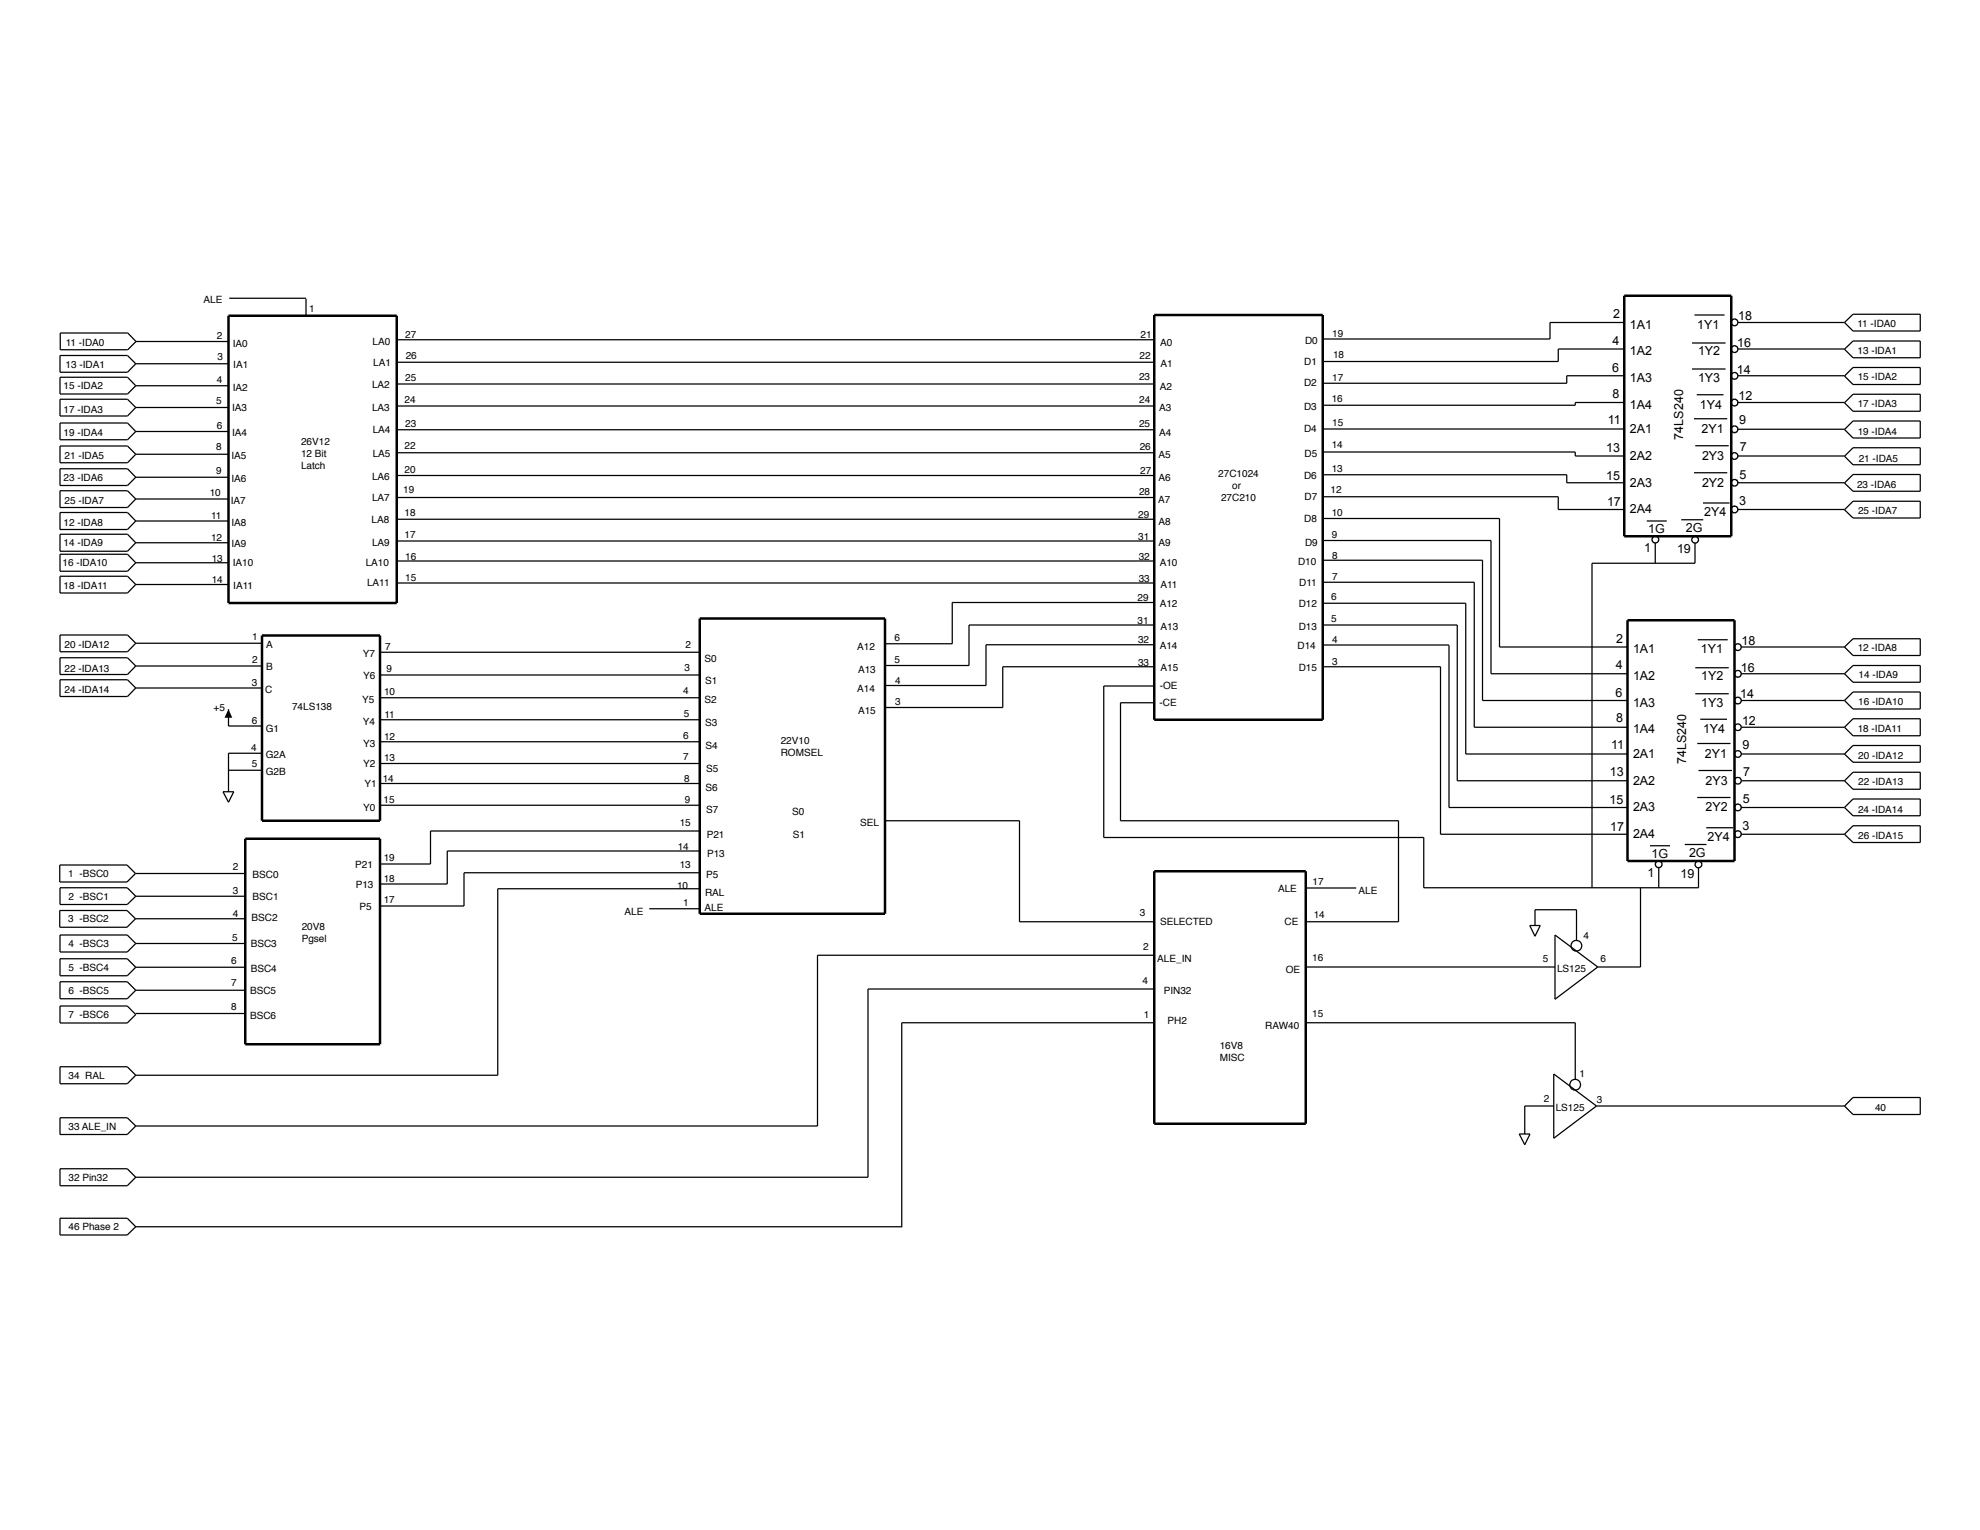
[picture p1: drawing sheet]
<svg xmlns="http://www.w3.org/2000/svg" width="279mm" height="216mm" viewBox="0 0 279 216" stroke-linecap="round" stroke-linejoin="round" font-family="sans-serif">
<g fill="none" stroke="#000" stroke-width=".18">
<path d="M8.5 53.2h9.5l1.2 1.2-1.2 1.2h-9.5zM8.5 50.2h9.5l1.2 1.1-1.2 1.2h-9.5zM8.5 56.3h9.5l1.2 1.2-1.2 1.2h-9.5zM8.5 59.7h9.5l1.2 1.2-1.2 1.2h-9.5zM8.5 47h9.5l1.2 1.2-1.2 1.2h-9.5zM19.2 51.3h13M19.2 54.4h13M19.2 57.5h13M19.2 48.2h13M32.3 42.1h10.9M43.2 42.2v2.3M56 51.1h106.9"/>
<path d="M56 54.2h106.9M56 57.3h106.9M56 47.9h106.9M218.7 45.5v2.3h-32M219.9 49.2v1.8h-33.2M221.1 53v1.1h-34.4M222.3 56.8v.4h-35.6M260.3 45.5l1.2-1.2h9.5v2.4h-9.5zM260.3 49.3l1.2-1.2h9.5v2.4h-9.5zM260.3 53.1l1.2-1.2h9.5v2.4h-9.5zM260.3 56.8l1.2-1.2h9.5v2.4h-9.5zM8.5 62.9h9.5l1.2 1.2-1.2 1.2h-9.5z"/>
<path d="M8.5 66.1h9.5l1.2 1.2-1.2 1.2h-9.5zM8.5 69.3h9.5l1.2 1.1-1.2 1.2h-9.5zM8.5 72.3h9.5l1.2 1.2-1.2 1.2h-9.5zM8.5 75.4h9.5l1.2 1.2-1.2 1.2h-9.5zM8.5 78.2h9.5l1.2 1.2-1.2 1.2h-9.5zM19.2 60.9h13M19.2 64.1h13M19.2 67.3h13M19.2 70.4h13M19.2 73.5h13M19.2 76.6h13M19.2 79.4h13"/>
<path d="M56 60.6h106.9M56 63.9h106.9M56 67.1h106.9M56 70.2h106.9M56 73.3h106.9M56 76.3h106.9M56 79.2h106.9M186.7 60.5h42.5M186.7 63.8h35.6v.5M186.7 67h34.4v1.1M186.7 70.1h33.2v1.8M186.7 73.2h24.9v18.1"/>
<path d="M186.7 76.3h23.7v18.8M186.7 79.1h22.5v19.7M239.2 79.5h-14.6v45.8M260.3 60.6l1.2-1.2h9.5v2.4h-9.5zM260.3 64.4l1.2-1.2h9.5v2.4h-9.5zM260.3 68.2l1.2-1.2h9.5v2.3h-9.5zM260.3 71.9l1.2-1.2h9.5v2.4h-9.5zM8.5 81.3h9.5l1.2 1.2-1.2 1.2h-9.5zM8.5 89.6h9.5l1.2 1.2-1.2 1.2h-9.5zM8.5 92.8h9.5l1.2 1.2-1.2 1.2h-9.5zM8.5 95.9h9.5l1.2 1.2-1.2 1.2h-9.5zM19.2 82.5h13"/>
<path d="M19.2 90.8h17.8M19.2 94h17.8M19.2 97.1h17.8M53.6 92h45.1M53.6 95.3h45.1M53.6 98.5h45.1M56 82.3h106.9M162.9 96.8h-7.1v21.4h45.1v7.1h38.8M162.9 88.2h-26.2v5.7h-11.8M162.9 94.1h-21.4v5.7h-16.6M162.9 85h-28.5v5.8h-9.5M162.9 91h-23.8v5.7h-14.2"/>
<path d="M162.9 99.2h-4.8v16.6h39.2v14.3h-13M186.7 82.2h21.3v20.4M186.7 85.1h20.1v21.3M186.7 88.2h18.9v22M186.7 91h17.8M186.7 94.1h16.6v23.6M204.5 91.1v22.8M260.3 95.1l1.2-1.2h9.5v2.4h-9.5zM260.3 91.3l1.2-1.2h9.5v2.4h-9.5zM260.3 98.8l1.2-1.2h9.5v2.4h-9.5zM32.2 100.1v2.3h4.8M32.2 108.7h4.8"/>
<path d="M37 106.3h-4.8v5.4M53.6 101.6h45.1M53.6 104.7h45.1M53.6 107.7h45.1M53.6 110.6h45.1M53.6 113.6h45.1M98.7 117.3h-38v4.6h-7.1M124.9 115.8h19v14.3h19M260.3 102.6l1.2-1.2h9.5v2.4h-9.5zM260.3 106.4l1.2-1.2h9.5v2.4h-9.5zM260.3 110.2l1.2-1.2h9.5v2.4h-9.5zM260.3 113.9l1.2-1.2h9.5v2.4h-9.5z"/>
<path d="M260.3 117.7l1.2-1.2h9.5v2.4h-9.5zM8.4 122.1h9.5l1.2 1.2-1.2 1.2h-9.5zM8.4 128.5h9.5l1.2 1.1-1.2 1.2h-9.5zM8.5 125.3h9.5l1.2 1.2-1.2 1.1h-9.5zM8.5 131.9h9.5l1.2 1.2-1.2 1.2h-9.5zM8.5 135.3h9.5l1.2 1.2-1.2 1.2h-9.5zM8.5 138.5h9.5l1.2 1.2-1.2 1.2h-9.5zM19.1 123.3h15.5M19.1 129.6h15.5M19.2 126.5h15.4M19.2 133.1h15.4M19.2 136.5h15.4"/>
<path d="M19.2 139.7h15.4M91.6 128.2h7.1M98.7 120.1h-35.6v4.6h-9.5M98.7 123.2h-33.2v4.6h-11.9M98.7 125.4h-28.5v26.3h-51M162.9 134.8h-47.5v24.1h-96.2M162.9 139.6h-40.4v26.5h-103.3M184.3 125.3h7.1M184.3 136.5h35.1M222.5 128.4h-5.9v2.2M231.5 125.3v11.2M8.5 142h9.5l1.2 1.2-1.2 1.2h-9.5z"/>
<path d="M8.5 150.5h9.5l1.2 1.2-1.2 1.2h-9.5zM8.5 157.7h9.5l1.2 1.2-1.2 1.2h-9.5zM19.2 143h15.4M162.9 144.3h-35.7v28.9M184.3 144.3h38v2.7M215.2 156.1v3.9M260.3 156.1l1.2-1.2h9.5v2.4h-9.5zM8.5 164.9h9.5l1.2 1.2-1.2 1.2h-9.5zM8.5 171.9h9.5l1.2 1.2-1.2 1.2h-9.5zM19.2 173.1h108"/>
<circle cx="244.7" cy="53" r=".47"/>
<circle cx="244.8" cy="56.8" r=".46"/>
<circle cx="244.8" cy="45.5" r=".46"/>
<circle cx="244.8" cy="49.3" r=".46"/>
<circle cx="233.6" cy="76.1" r=".49"/>
<circle cx="239.2" cy="76.2" r=".48"/>
<circle cx="244.8" cy="64.3" r=".46"/>
<circle cx="244.8" cy="60.6" r=".46"/>
<circle cx="244.8" cy="68.1" r=".46"/>
<circle cx="244.8" cy="71.9" r=".46"/>
<circle cx="245.2" cy="95.1" r=".48"/>
<circle cx="245.2" cy="98.8" r=".48"/>
<circle cx="245.2" cy="91.3" r=".48"/>
<circle cx="245.2" cy="106.4" r=".48"/>
<circle cx="245.2" cy="113.9" r=".48"/>
<circle cx="245.2" cy="102.6" r=".48"/>
<circle cx="245.2" cy="117.7" r=".48"/>
<circle cx="245.2" cy="110.2" r=".48"/>
<circle cx="234.1" cy="122" r=".47"/>
<circle cx="239.7" cy="122" r=".47"/>
</g>
<path d="M32.2 44.6h23.8v40.5h-23.8zM162.9 44.5h23.8v57.1h-23.8zM37 89.7h16.6v26.1h-16.6zM98.7 87.3h26.2v41.6h-26.2zM34.6 118.4h19v29h-19zM162.9 122.9h21.4v35.7h-21.4z" fill="none" stroke="#000" stroke-width=".35"/>
<path d="M32.2 100.1l.6 1.2h-1.1z" fill="#000"/>
<g fill="none" stroke="#010101" stroke-width=".18">
<path d="M218.7 45.5h10.5M219.9 49.2h9.3M221.1 53h8.1M222.3 56.8h6.9M238.8 48.4h4.7M238.8 52.1h4.7M239 59.1h4.7M239.1 44.5h4.2M239.4 55.7h3.8M245.2 45.5h15.1M245.2 49.2h15.1M245.2 53h15.1"/>
<path d="M245.2 56.8h15.1M219.9 71.9h9.3M221.1 68.1h8.1M222.3 64.3h6.9M232.4 73.5h2.8M233.6 76.6v2.8M237.2 73.3h3.1M239 66.7h4.7M239.2 76.6v2.9M239.2 62.9h4.7M240.3 71h3.8M245.2 71.9h15.1"/>
<path d="M245.2 68.1h15.1M245.2 64.3h15.1M245.2 60.6h15.1M209.2 98.8h20.5M210.4 95.1h19.3M211.6 91.3h18.1M239.2 94.2h4.7M239.2 97.9h4.7M239.6 90.3h4.2M245.7 91.3h14.6M245.7 95.1h14.6M245.7 98.8h14.6"/>
<path d="M31.5 111.7h1.5l-.8 1.5zM203.3 117.7h26.4M204.5 113.9h25.2M205.6 110.2h24.1M206.8 106.4h22.9M208 102.6h21.7M232.8 119.3h2.9M237.7 119.2h3.1M239.5 112.5h4.7M239.5 104.9h4.7M239.7 108.7h4.7M239.9 101.5h3.8"/>
<path d="M240.8 116.8h3.7M245.7 102.6h14.6M245.7 117.7h14.6M245.7 113.9h14.6M245.7 110.2h14.6M245.7 106.4h14.6M215.9 130.6h1.4l-.7 1.5zM219.4 131.9l6.1 4.6-6.1 4.5zM222.5 128.4v4.3M225.5 136.5h6M234.1 122.4v2.9M239.7 122.4v2.9"/>
<path d="M215.2 156.1h4.1M219.3 151.6l6 4.5-6 4.5zM222.3 147v5.3M225.3 156.1h35M214.4 160h1.5l-.7 1.5z"/>
<circle cx="222.4" cy="133.4" r=".75"/>
<circle cx="222.3" cy="153.1" r=".75"/>
</g>
<path d="M229.2 41.7h15.1v34h-15.1zM229.7 87.5h15.1v34h-15.1z" fill="none" stroke="#010101" stroke-width=".35"/>
<g font-size="1.8" fill="#010101">
<text x="227.6" y="44.9">2</text>
<text x="230" y="46.4">1A1</text>
<text x="239.5" y="46.4">1Y1</text>
<text x="245.3" y="45.2">18</text>
<text x="227.5" y="52.5">6</text>
<text x="227.5" y="48.6">4</text>
<text x="230" y="50.1">1A2</text>
<text x="230" y="53.9">1A3</text>
<text x="239.6" y="50.1">1Y2</text>
<text x="239.6" y="53.9">1Y3</text>
<text x="245.1" y="52.7">14</text>
<text x="245.1" y="48.9">16</text>
<text x="226.9" y="59.9">11</text>
<text x="227.5" y="56.1">8</text>
<text x="230" y="57.6">1A4</text>
<text x="239.9" y="57.6">1Y4</text>
<text x="245.3" y="56.4">12</text>
<text x="245.4" y="59.9">9</text>
<text x="226.7" y="63.7">13</text>
<text x="230" y="61.1">2A1</text>
<text x="230" y="64.9">2A2</text>
<text x="237.5" y="62" transform="rotate(-90 237.5 62)">74LS240</text>
<text x="240.1" y="61.1">2Y1</text>
<text x="240.2" y="64.9">2Y3</text>
<text x="245.5" y="63.6">7</text>
<text x="226.7" y="67.7">15</text>
<text x="226.8" y="71.4">17</text>
<text x="230" y="68.7">2A3</text>
<text x="240.2" y="68.7">2Y2</text>
<text x="245.4" y="71.3">3</text>
<text x="245.5" y="67.6">5</text>
<text x="230" y="72.4">2A4</text>
<text x="232" y="77.9">1</text>
<text x="232.6" y="75.2">1G</text>
<text x="236.6" y="78">19</text>
<text x="237.9" y="75">2G</text>
<text x="240.5" y="72.8">2Y4</text>
<text x="228" y="94.4">4</text>
<text x="228.1" y="90.7">2</text>
<text x="230.4" y="92.2">1A1</text>
<text x="230.4" y="95.9">1A2</text>
<text x="240" y="92.2">1Y1</text>
<text x="240.1" y="95.9">1Y2</text>
<text x="245.6" y="94.8">16</text>
<text x="245.7" y="91">18</text>
<text x="228" y="98.4">6</text>
<text x="228" y="101.9">8</text>
<text x="230.4" y="99.7">1A3</text>
<text x="240.1" y="99.7">1Y3</text>
<text x="245.6" y="98.5">14</text>
<text x="227.4" y="105.7">11</text>
<text x="230.4" y="106.9">2A1</text>
<text x="230.4" y="103.5">1A4</text>
<text x="237.9" y="107.8" transform="rotate(-90 237.9 107.8)">74LS240</text>
<text x="240.3" y="103.5">1Y4</text>
<text x="240.6" y="106.9">2Y1</text>
<text x="245.8" y="102.2">12</text>
<text x="245.9" y="105.7">9</text>
<text x="227.1" y="113.5">15</text>
<text x="227.2" y="109.5">13</text>
<text x="230.4" y="110.7">2A2</text>
<text x="240.7" y="110.7">2Y3</text>
<text x="245.9" y="113.3">5</text>
<text x="246" y="109.5">7</text>
<text x="227.2" y="117.3">17</text>
<text x="230.4" y="114.5">2A3</text>
<text x="230.4" y="118.3">2A4</text>
<text x="240.7" y="114.5">2Y2</text>
<text x="240.9" y="118.7">2Y4</text>
<text x="245.9" y="117.1">3</text>
<text x="232.5" y="123.7">1</text>
<text x="233" y="121">1G</text>
<text x="237.1" y="123.8">19</text>
<text x="238.3" y="120.9">2G</text>
</g>
<g font-size="1.4">
<text x="28.7" y="42.8">ALE</text>
<text x="30.6" y="47.8">2</text>
<text x="43.6" y="44.1">1</text>
<text x="57.2" y="47.6">27</text>
<text x="160.9" y="47.7">21</text>
<text x="188" y="47.5">19</text>
<text x="262.1" y="46.2">11 -IDA0</text>
<text x="9.2" y="52">13 -IDA1</text>
<text x="9.3" y="48.8">11 -IDA0</text>
<text x="30.7" y="50.8">3</text>
<text x="32.8" y="48.9">IA0</text>
<text x="32.9" y="51.9">IA1</text>
<text x="52.6" y="48.6">LA0</text>
<text x="52.7" y="51.6">LA1</text>
<text x="57.2" y="53.8">25</text>
<text x="57.3" y="50.6">26</text>
<text x="160.7" y="53.6">23</text>
<text x="160.8" y="50.6">22</text>
<text x="163.7" y="48.8">A0</text>
<text x="163.8" y="51.8">A1</text>
<text x="184" y="51.5">D1</text>
<text x="184.1" y="48.5">D0</text>
<text x="188" y="53.7">17</text>
<text x="188.1" y="50.5">18</text>
<text x="262.1" y="50">13 -IDA1</text>
<text x="262.1" y="53.7">15 -IDA2</text>
<text x="9" y="54.9">15 -IDA2</text>
<text x="9" y="58.3">17 -IDA3</text>
<text x="30.5" y="57">5</text>
<text x="30.6" y="54">4</text>
<text x="32.7" y="58">IA3</text>
<text x="32.8" y="55.1">IA2</text>
<text x="52.5" y="54.8">LA2</text>
<text x="52.5" y="57.9">LA3</text>
<text x="57.1" y="56.8">24</text>
<text x="160.8" y="56.9">24</text>
<text x="163.6" y="57.9">A3</text>
<text x="163.7" y="55">A2</text>
<text x="184" y="54.5">D2</text>
<text x="184" y="57.8">D3</text>
<text x="187.9" y="56.7">16</text>
<text x="262.1" y="57.5">17 -IDA3</text>
<text x="9" y="61.5">19 -IDA4</text>
<text x="9.1" y="64.7">21 -IDA5</text>
<text x="30.5" y="63.5">8</text>
<text x="30.6" y="60.5">6</text>
<text x="32.7" y="64.7">IA5</text>
<text x="32.7" y="61.6">IA4</text>
<text x="42.5" y="62.7">26V12</text>
<text x="42.5" y="64.4">12 Bit</text>
<text x="52.6" y="61.1">LA4</text>
<text x="52.6" y="64.5">LA5</text>
<text x="57.1" y="63.3">22</text>
<text x="57.2" y="60.2">23</text>
<text x="160.7" y="60.2">25</text>
<text x="160.8" y="63.5">26</text>
<text x="163.5" y="64.6">A5</text>
<text x="163.6" y="61.5">A4</text>
<text x="184" y="61">D4</text>
<text x="184.1" y="64.5">D5</text>
<text x="187.9" y="63.2">14</text>
<text x="188" y="60.1">15</text>
<text x="262.1" y="61.3">19 -IDA4</text>
<text x="262.3" y="65.2">21 -IDA5</text>
<text x="9" y="67.8">23 -IDA6</text>
<text x="9.1" y="71">25 -IDA7</text>
<text x="29.6" y="69.9">10</text>
<text x="30.5" y="66.9">9</text>
<text x="32.6" y="71.1">IA7</text>
<text x="32.7" y="68">IA6</text>
<text x="42.5" y="66.1">Latch</text>
<text x="52.5" y="67.7">LA6</text>
<text x="52.5" y="70.6">LA7</text>
<text x="56.9" y="69.6">19</text>
<text x="57.1" y="66.7">20</text>
<text x="160.7" y="69.8">28</text>
<text x="160.9" y="66.8">27</text>
<text x="163.4" y="71">A7</text>
<text x="163.5" y="67.9">A6</text>
<text x="171.9" y="67.2">27C1024</text>
<text x="172.3" y="70.6">27C210</text>
<text x="173.9" y="68.9">or</text>
<text x="184" y="67.6">D6</text>
<text x="184.1" y="70.6">D7</text>
<text x="187.7" y="69.5">12</text>
<text x="187.9" y="66.6">13</text>
<text x="262" y="68.9">23 -IDA6</text>
<text x="9" y="77.1">14 -IDA9</text>
<text x="9" y="74.2">12 -IDA8</text>
<text x="29.8" y="73.2">11</text>
<text x="29.8" y="76.3">12</text>
<text x="32.7" y="74.2">IA8</text>
<text x="32.7" y="77.2">IA9</text>
<text x="52.4" y="73.7">LA8</text>
<text x="52.5" y="77.1">LA9</text>
<text x="57.1" y="72.8">18</text>
<text x="57.1" y="76">17</text>
<text x="160.6" y="73.1">29</text>
<text x="160.6" y="76.2">31</text>
<text x="163.5" y="74.1">A8</text>
<text x="163.5" y="77.1">A9</text>
<text x="184" y="73.6">D8</text>
<text x="184.1" y="77">D9</text>
<text x="187.9" y="72.8">10</text>
<text x="187.9" y="75.8">9</text>
<text x="262.2" y="72.5">25 -IDA7</text>
<text x="8.8" y="79.9">16 -IDA10</text>
<text x="9" y="83.1">18 -IDA11</text>
<text x="29.9" y="79.3">13</text>
<text x="29.9" y="82.3">14</text>
<text x="32.8" y="79.9">IA10</text>
<text x="32.9" y="83.1">IA11</text>
<text x="51.6" y="79.9">LA10</text>
<text x="51.8" y="82.7">LA11</text>
<text x="57.2" y="79">16</text>
<text x="57.2" y="82">15</text>
<text x="160.7" y="79">32</text>
<text x="160.7" y="82.2">33</text>
<text x="163.7" y="79.8">A10</text>
<text x="163.8" y="83">A11</text>
<text x="183.2" y="79.7">D10</text>
<text x="183.3" y="82.7">D11</text>
<text x="188" y="78.8">8</text>
<text x="188" y="81.8">7</text>
<text x="160.5" y="84.9">29</text>
<text x="160.5" y="88">31</text>
<text x="163.7" y="85.7">A12</text>
<text x="163.8" y="88.8">A13</text>
<text x="183.3" y="85.7">D12</text>
<text x="183.3" y="88.9">D13</text>
<text x="187.9" y="84.7">6</text>
<text x="187.9" y="87.8">5</text>
<text x="9.1" y="91.4">20 -IDA12</text>
<text x="9.1" y="94.8">22 -IDA13</text>
<text x="35.6" y="90.3">1</text>
<text x="35.6" y="93.5">2</text>
<text x="37.6" y="91.4">A</text>
<text x="37.6" y="94.5">B</text>
<text x="51.2" y="92.7">Y7</text>
<text x="51.3" y="95.8">Y6</text>
<text x="54.4" y="91.7">7</text>
<text x="54.5" y="94.8">9</text>
<text x="96.6" y="94.7">3</text>
<text x="96.7" y="91.4">2</text>
<text x="99.4" y="93.3">S0</text>
<text x="121" y="91.8">A12</text>
<text x="121.1" y="94.9">A13</text>
<text x="126.2" y="90.4">6</text>
<text x="126.2" y="93.5">5</text>
<text x="160.6" y="90.7">32</text>
<text x="160.6" y="94">33</text>
<text x="163.7" y="91.5">A14</text>
<text x="163.8" y="94.7">A15</text>
<text x="183.1" y="91.6">D14</text>
<text x="183.3" y="94.6">D15</text>
<text x="188" y="90.8">4</text>
<text x="188" y="93.8">3</text>
<text x="262.1" y="91.9">12 -IDA8</text>
<text x="262.3" y="95.7">14 -IDA9</text>
<text x="9.1" y="97.7">24 -IDA14</text>
<text x="30.1" y="100.3">+5</text>
<text x="35.5" y="96.7">3</text>
<text x="37.4" y="97.8">C</text>
<text x="41.2" y="100.2">74LS138</text>
<text x="51.1" y="99.1">Y5</text>
<text x="54.2" y="98.1">10</text>
<text x="54.3" y="101.3">11</text>
<text x="96.4" y="97.9">4</text>
<text x="96.5" y="101.1">5</text>
<text x="99.4" y="99.2">S2</text>
<text x="99.5" y="96.5">S1</text>
<text x="121" y="97.6">A14</text>
<text x="121.1" y="100.8">A15</text>
<text x="126.3" y="96.5">4</text>
<text x="126.3" y="99.5">3</text>
<text x="163.6" y="99.7">-CE</text>
<text x="163.7" y="97.2">-OE</text>
<text x="262.2" y="99.5">16 -IDA10</text>
<text x="35.4" y="105.9">4</text>
<text x="35.5" y="102.1">6</text>
<text x="37.5" y="103.3">G1</text>
<text x="37.5" y="107">G2A</text>
<text x="51.2" y="102.2">Y4</text>
<text x="51.3" y="105.4">Y3</text>
<text x="54.2" y="104.4">12</text>
<text x="54.2" y="107.4">13</text>
<text x="96.4" y="104.2">6</text>
<text x="96.4" y="107.2">7</text>
<text x="99.5" y="102.4">S3</text>
<text x="99.6" y="105.7">S4</text>
<text x="110.2" y="105">22V10</text>
<text x="110.2" y="106.7">ROMSEL</text>
<text x="262.1" y="103.3">18 -IDA11</text>
<text x="262.2" y="107">20 -IDA12</text>
<text x="35.5" y="108.2">5</text>
<text x="37.5" y="109.3">G2B</text>
<text x="51.3" y="108.2">Y2</text>
<text x="51.4" y="111.1">Y1</text>
<text x="54" y="110.3">14</text>
<text x="54.1" y="113.2">15</text>
<text x="96.5" y="110.3">8</text>
<text x="96.6" y="113.2">9</text>
<text x="99.6" y="111.6">S6</text>
<text x="99.7" y="108.9">S5</text>
<text x="262.2" y="110.7">22 -IDA13</text>
<text x="51.3" y="114.4">Y0</text>
<text x="95.6" y="119.9">14</text>
<text x="95.9" y="116.6">15</text>
<text x="99.7" y="114.8">S7</text>
<text x="99.7" y="118.2">P21</text>
<text x="111.8" y="115">S0</text>
<text x="111.9" y="118.2">S1</text>
<text x="121.4" y="116.5">SEL</text>
<text x="262.2" y="114.7">24 -IDA14</text>
<text x="262.2" y="118.4">26 -IDA15</text>
<text x="9.6" y="123.8">1 -BSC0</text>
<text x="32.8" y="122.8">2</text>
<text x="35.6" y="123.9">BSC0</text>
<text x="50.1" y="122.5">P21</text>
<text x="50.2" y="125.2">P13</text>
<text x="54.2" y="121.5">19</text>
<text x="54.2" y="124.5">18</text>
<text x="95.5" y="125.4">10</text>
<text x="95.9" y="122.5">13</text>
<text x="99.7" y="123.9">P5</text>
<text x="99.8" y="120.9">P13</text>
<text x="180.3" y="125.8">ALE</text>
<text x="185.2" y="124.9">17</text>
<text x="9.6" y="130.1">3 -BSC2</text>
<text x="9.7" y="126.9">2 -BSC1</text>
<text x="32.8" y="126.1">3</text>
<text x="32.8" y="129.3">4</text>
<text x="35.5" y="130">BSC2</text>
<text x="35.6" y="127">BSC1</text>
<text x="42.6" y="131.2">20V8</text>
<text x="50.7" y="128.4">P5</text>
<text x="54.2" y="127.5">17</text>
<text x="88.1" y="129">ALE</text>
<text x="96.4" y="127.8">1</text>
<text x="99.4" y="128.5">ALE</text>
<text x="99.5" y="126.5">RAL</text>
<text x="160.8" y="129.2">3</text>
<text x="163.7" y="130.5">SELECTED</text>
<text x="181.3" y="130.5">CE</text>
<text x="185.4" y="129.6">14</text>
<text x="191.7" y="126.2">ALE</text>
<text x="9.7" y="133.6">4 -BSC3</text>
<text x="9.7" y="136.9">5 -BSC4</text>
<text x="32.6" y="136">6</text>
<text x="32.7" y="132.8">5</text>
<text x="35.4" y="133.7">BSC3</text>
<text x="35.4" y="137.2">BSC4</text>
<text x="42.6" y="132.9">Pgsel</text>
<text x="161.3" y="134.1">2</text>
<text x="163.3" y="135.7">ALE_IN</text>
<text x="181.4" y="137.3">OE</text>
<text x="185.2" y="135.6">16</text>
<text x="217.7" y="135.8">5</text>
<text x="219.7" y="137.2">LS125</text>
<text x="223.4" y="132.5">4</text>
<text x="225.8" y="135.7">6</text>
<text x="9.7" y="140.2">6 -BSC5</text>
<text x="9.7" y="143.7">7 -BSC6</text>
<text x="32.6" y="139.2">7</text>
<text x="32.6" y="142.5">8</text>
<text x="35.3" y="140.3">BSC5</text>
<text x="35.3" y="143.8">BSC6</text>
<text x="161.2" y="138.9">4</text>
<text x="161.4" y="143.6">1</text>
<text x="164.2" y="140.3">PIN32</text>
<text x="185.2" y="143.6">15</text>
<text x="164.7" y="144.4">PH2</text>
<text x="172.1" y="148">16V8</text>
<text x="172.1" y="149.7">MISC</text>
<text x="178.5" y="145.1">RAW40</text>
<text x="9.7" y="152.2">34 RAL</text>
<text x="217.8" y="155.5">2</text>
<text x="222.9" y="151.9">1</text>
<text x="225.3" y="155.6">3</text>
<text x="9.7" y="159.4">33 ALE_IN</text>
<text x="219.5" y="156.8">LS125</text>
<text x="264.6" y="156.8">40</text>
<text x="9.7" y="166.6">32 Pin32</text>
<text x="9.7" y="173.6">46 Phase 2</text>
</g>
</svg>
